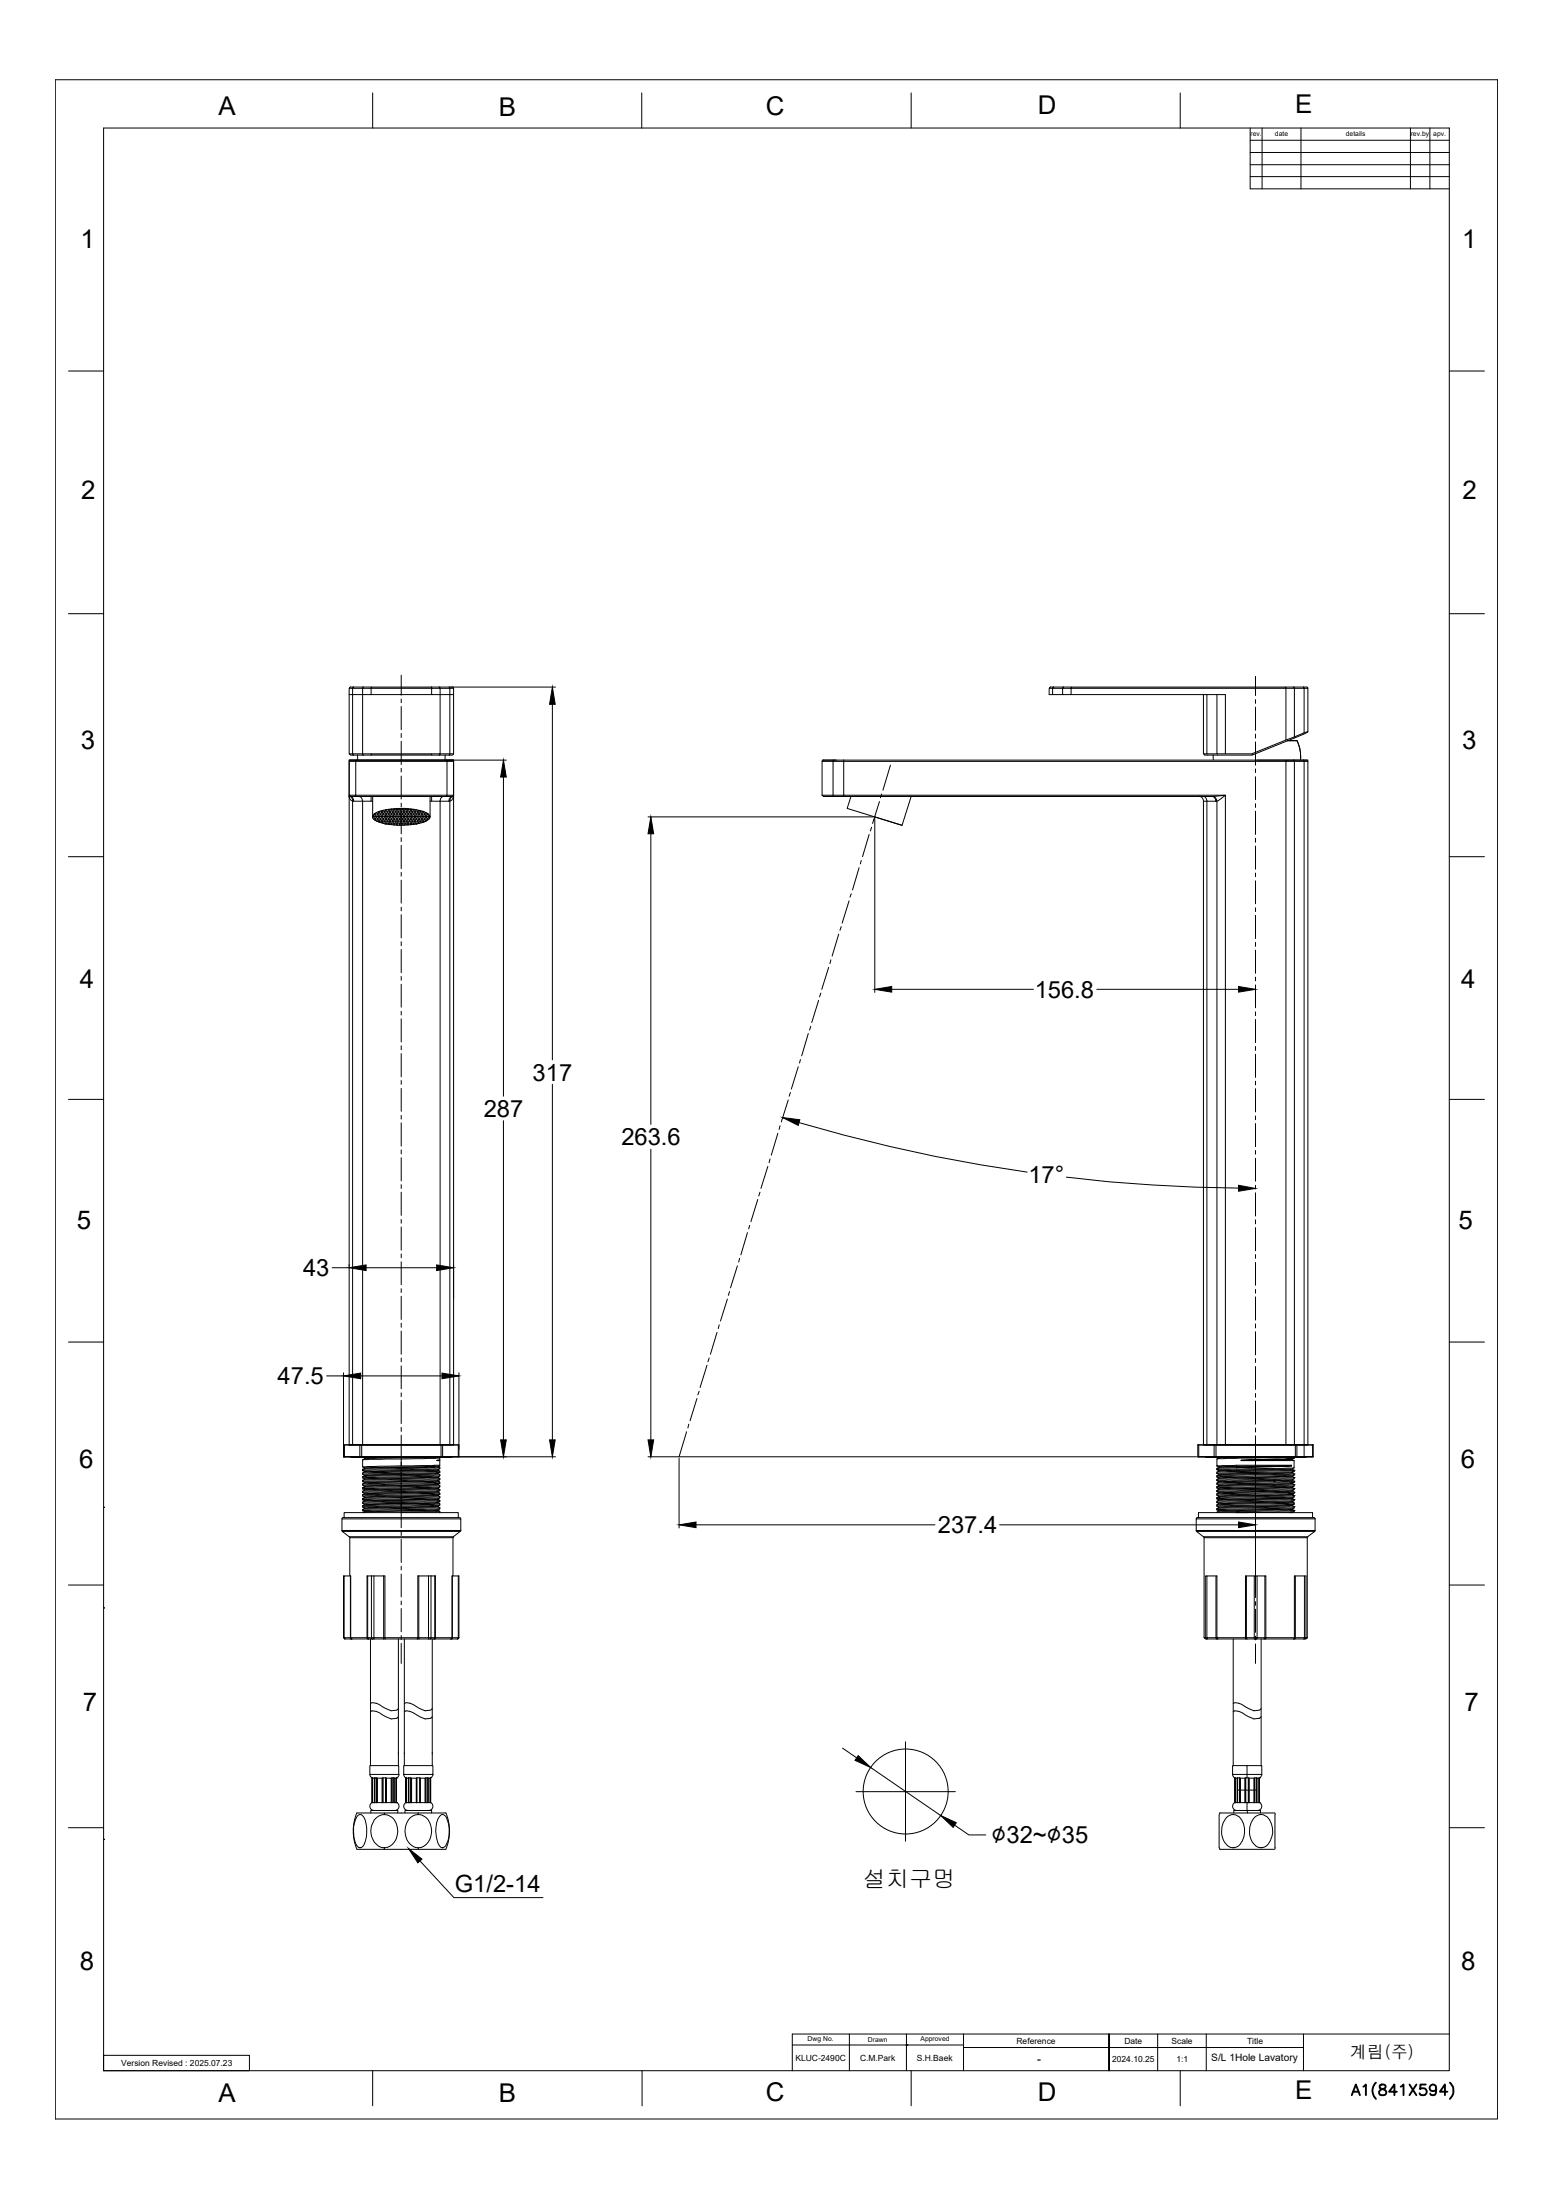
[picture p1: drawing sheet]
<svg xmlns="http://www.w3.org/2000/svg" width="210mm" height="297mm" viewBox="0 0 210 297" stroke-linecap="round" stroke-linejoin="round" font-family="sans-serif">
<!-- layer: 0 -->
<g fill="none" stroke="#000" stroke-width=".13">
<path d="M7.5 10.8h194.7v275.3h-194.7zM14 17.3h181.6v262.3h-181.6zM50.3 12.5v4.8M86.6 12.5v4.8M123 12.5v4.8M159.3 12.5v4.8M168.8 17.3v8.2h26.8M168.8 18.9h26.8M170.4 17.3v8.2M175.6 17.3v8.2M190.4 17.3v8.2M193 17.3v8.2"/>
<path d="M168.8 20.6h26.8M168.8 22.2h26.8M168.8 23.8h26.8M9.2 50.1h4.8M195.6 50.1h4.8M9.2 82.9h4.8M47.1 93.8v8h.5v.2h.1M47.6 92.9v.9h1.4v8h-1.4v-8h-.5M47.6 92.9h-.5v.9M47.7 92.8l-.1 .1M49 92.8v.1h-1.4M50.1 93.8h-1.1v-.9h1.1v.9h9.3v-.9h-1.1v.9"/>
<path d="M50.1 92.8h8.2v.1h-8.2zM50.1 92.8h-2.8l-.1 .1M58.3 92.8h2.8M59.3 92.8l.1 .1h1.3v.9h-1.3v8h-9.3v.2h8.2M60.6 92.8l.1 .1h.5v.9h-.5v8.1l-.1 .1M61.1 92.8l.1 .1M61.2 93.8v8h-1.8v.2h-.1M142.1 92.9h-.5v.9h.5M142.1 92.9v.9h1.3M142.1 92.9h1.3M142.2 92.8l-.1 .1M143.4 92.9h1.2v.9h-1.2z"/>
<path d="M143.6 92.8l-.2 .1M144.6 93.8h20.8v8h-1.1v-8M144.6 92.8h29v.1h-29zM144.6 92.8h-2.8l-.1 .1M162.4 93.8v8h.5M162.9 93.8v8M173.6 92.8h2.8M174.6 92.8l.1 .1v6.6M174.7 99.5l-1.1 .4M175.1 100a4.9 4.9 0 0 1 .5 2.6M176 92.8v.1M176 92.9h.5v5.9l-.5 .1"/>
<path d="M176 92.9v6l-1.3 .6M176 92.9h-2.4v7l-4.6 1.9h-3.6M176.4 92.8l.1 .1M176.4 98.9l-7.4 3.1M176.5 98.8v.1M195.6 82.9h4.8M9.2 115.7h4.8M47.1 107.4h14.1a.87 .87 0 0 1-.5 .8v86.9M47.1 107.4a.75 .75 0 0 0 .5 .8M47.1 107.5h14.1M47.2 101.8l.1 .1M47.2 107.4l.1 .1"/>
<path d="M47.3 107.5a.57 .57 0 0 1 .3 .7M47.3 107.5a.61 .61 0 0 1 .5 .7h-.2M47.3 102h2.8M47.3 102.6l-.1 .2M47.6 108.2v86.9M47.8 108.2h1.2M48 102.8h-.9v4.6M48 102.8h12.3v4.6v.1M48 102.8v4.7h.1M48.1 102.6l-.1 .2M48.3 101.9v.7M48.5 107.5a.61 .61 0 0 1 .5 .7"/>
<path d="M49 108.2v86.9M50.1 107.5v.7h-1.1M50.1 101.8h-1.1v.2M50.1 108.2h.2M50.3 107.5v2.8M50.3 110.3h7.8M50.3 110.1a2.82 2.82 0 0 1 2.2-.8 9.9 9.9 0 0 1 5.1 .5l.5 .4a1.01 1.01 0 0 1-.9 .8 10.4 10.4 0 0 1-6.3-.1l-.6-.4zM50.3 110.1l.5 .7M50.4 110.6h7.5M50.5 109.9h7.3M50.6 109.9l.7 1.2M50.7 109.8l-.4 .6"/>
<path d="M50.9 109.7l.8 1.5M50.9 110.9h6.6M51.1 109.6h6.1M51.2 109.6l.9 1.7M51.2 109.6l-.6 1.1M51.5 109.5l1 1.8M51.7 109.4l-.9 1.5M51.8 109.4l1.1 2M51.9 111.2h4.5M52.1 109.3l-1 1.7M52.1 109.3l1.2 2.1M52.4 109.3h3.5"/>
<path d="M52.5 109.3l1.2 2.1M52.5 109.3l-1.1 1.8M52.8 109.2l1.3 2.2M52.9 109.2l-1.2 2M53.2 109.2l1.3 2.2M53.3 109.2l-1.2 2.1M53.5 109.1l1.3 2.3M53.7 109.1l-1.3 2.2M53.9 109.1l1.3 2.3M54 109.1l-1.2 2.3M54.3 109.1l1.3 2.3M54.4 109.1l-1.3 2.3"/>
<path d="M54.7 109.1l1.2 2.2M54.8 109.1l-1.3 2.3M55 109.2l1.2 2.1M55.1 109.2l-1.2 2.2M55.4 109.2l1.2 2M55.5 109.2l-1.3 2.2M55.8 109.3l1.1 1.8M55.9 109.3l-1.3 2.1M56.2 109.3l-1.2 2.1M56.2 109.3l1 1.7M56.5 109.4l-1.1 2M56.7 109.4l.8 1.5"/>
<path d="M56.8 109.4l-1 1.9M57.1 109.5l.7 1.2M57.2 109.6l-1 1.7M57.5 109.7l-.9 1.5M57.6 109.7l.4 .8M57.8 109.8l-.8 1.3M58 110.1l-.5 .7M58.1 108.2h.2M58.1 107.5v2.8M58.3 101.8v.2h1M58.3 107.5v.7h1.1M59.3 102h1.8"/>
<path d="M59.4 108.2h1.2M59.4 108.2v86.9M59.9 107.5a.61 .61 0 0 0-.5 .7M60.1 101.9v.7M60.3 102.6v.2h.9l-.1-.2M61.1 107.5a.61 .61 0 0 0-.5 .7M61.1 107.5a.54 .54 0 0 0-.4 .7h-.1M61.2 101.8l-.1 .1M61.2 107.4l-.1 .1M111 102.6h65.5M111 107.4l.2 .1M111.1 107.5h52.5"/>
<path d="M111.2 102.6l-.2 .2M112.6 102.6l-.1 .1v4.8h.1M113.9 102.6v.2h59.7v92.3M113.9 107.5v-.1h-2.9v-4.6h2.9v4.6h51.5v87.7M114.9 107.5l-.5 1.6 7.4 2.3 1.2-3.9M118.1 110.3l3.7 1.1M161.8 107.5a.66 .66 0 0 1 .6 .7M162.4 107.5a.6 .6 0 0 1 .5 .7v86.9M162.5 101.8l.1 .1M162.6 102h6.4M162.9 101.8h1.4M163.8 101.9v.7"/>
<path d="M163.8 107.5h-.2a.61 .61 0 0 1 .5 .7M163.8 107.5a.73 .73 0 0 1 .5 .7h-.2M163.8 107.5l1.6-.1-1.1 .8v86.9M164.1 108.2h-1.7v86.9M169 101.9h.1M173.6 102.6h1.1v.2h-1.1zM173.8 100h1.3M174.7 102.8h1.8M174.7 102.8v92.3M176 102.6v.1v94M176.4 102.6l.1 .2M176.5 102.8v92.3"/>
<path d="M195.6 115.7h4.8M9.2 148.4h4.8M195.6 148.4h4.8M9.2 181.2h4.8M46.4 196.7h.1M46.4 195.1h15.5M46.4 196.7h15.5M46.5 195.1h-.1v1.6M47.1 195.1h.1M47.1 195.1v-92.5h14.1v92.5M47.3 196.7l.2 .1M48.6 195.1h-2.1v1.6"/>
<path d="M48.6 195.1h.2v1.6h-.2zM48.7 196.7h13.2M49 197.1v.9M49 198.4v.2M49 198.9v.1M49 199.4v.1M49 199.9v.1M49 199.5l.2 .2M49 198.6l.2 .1M49 198l.2 .2M49.1 196.8l.1 .1 3.1-.1M49.2 198.3l8.8-.3h.5l.2 .2-4.5 .1"/>
<path d="M49.2 196.9h.1M49.2 198.2v.1M49.2 198.7h.1M49.2 199.2h.1M49.2 199.7h.1M49.2 196.9l-.2 .2M49.2 199.7l-.2 .2M49.2 199.2l-.2 .2M49.2 198.7l-.2 .2M49.2 198.3l-.2 .1M49.4 195.1h11.8M54.2 197.9l-5.2 .1"/>
<path d="M54.2 197l-5.2 .1M54.2 197.9l4.5-.1-.2 .2M54.2 198.3l-5.2 .1M54.2 199.4l-5.2 .1M54.2 199.7l-5.2 .2M54.2 198.9l-5.2 .2 .2 .1M54.2 197v.9M54.2 198.3v.1M54.2 198.8v.1M54.2 199.2v.2M54.2 199.7v.2M56.1 196.8l-6.9 .1"/>
<path d="M58.5 198h.7M58.5 198l-9.3 .2M58.7 197.8h.7M59 197.2l.3-.1v.1h-.3M59 197.2h.4v.6M59.2 199.4l-10 .3M59.2 198.9l-10 .3M59.2 198.4l-10 .3M59.2 199.5l-10 .2M59.2 199l-10 .2M59.2 198.5l-10 .2M59.2 199.9l-10 .3"/>
<path d="M59.2 199.9v.1h-.9l-9.1 .2M59.2 200l.2 .1-10.4 .3M59.2 198.5l.2 .1M59.2 199l.2 .1M59.2 199.5l.2 .1M59.2 198.4v.1M59.2 198.9v.1M59.2 199.4v.1M59.2 198l.2 .1M59.3 196.8l.1 .1-5.2 .1M59.4 198.3l-10.4 .3M59.4 198.6l-10.4 .3"/>
<path d="M59.4 199.1l-10.4 .3M59.4 199.6l-5.2 .1M59.4 199.3l-5.2 .1M59.4 198.8l-5.2 .1M59.4 199.8l-10.4 .2M59.4 196.9v.2l-.4 .1M59.4 198.1l-.7 .1M59.4 197.8l-.2 .2M59.4 198.1v.2M59.4 198.6v.2M59.4 199.1v.2M59.4 199.6v.2"/>
<path d="M59.4 198.3l-.2 .1M59.4 198.8l-.2 .1M59.4 199.3l-.2 .1M59.4 199.8l-.2 .1M59.5 196.7h.2v-1.6h2.2v1.6M59.5 195.1v1.6h-10.7M61.1 196.7l-.3 .1h-13.3M61.2 195.1h.1M61.9 195.1v1.6M61.9 196.7h.1M161.7 196.7h.1M161.7 196.7h15.6"/>
<path d="M161.8 196.7h-.1v-1.6h15.6v1.6h-.1M161.8 195.1v1.6h2.1M162.4 195.1h.1M162.7 196.7l.2 .1M162.9 196.8h13.2M163.9 195.1v1.6h.2M164.1 195.1v1.6h10.8v-1.6M164.3 199.9h.1M164.3 197.9h.1M164.3 198.4h.1M164.3 198.9h.1M164.3 199.4h.1"/>
<path d="M164.3 197.9l2.6-.1 .1 .2-2.5 .1M164.3 197v.9M164.3 198.3v.1M164.3 198.8v.1M164.3 199.2v.2M164.3 199.7v.2M164.3 199.9l.2 .1M164.3 197.9l.2 .2M164.3 198.4l.2 .2M164.3 198.9l.2 .2M164.3 199.4l.2 .1M164.5 198.1h.1"/>
<path d="M164.5 198.6h.1M164.5 199.1h.1M164.5 199.5v.1M164.5 198.1l-.2 .2M164.5 198.6l-.2 .2M164.5 199.1l-.2 .1M164.5 199.6l-.2 .1M164.9 196.8l-.6 .2 8.9-.2M166.9 198.2l-2.6 .1M166.9 198.2l.1-.2 7.3-.1zM166.9 197.8h7.4M167.5 197.2h7.2"/>
<path d="M172 200l-7.5 .1M172 199.9l-7.5 .1M172 199.9v.1M172 200l.1 .1M172.1 199.7l-7.8 .2M174.3 197.9v-.1l-6.3 .2-3.5 .1M174.4 197v.1h-.3l-6.6 .1M174.4 197.1l.3 .1M174.5 199.9l-2.5 .1M174.5 199.4l-10 .2M174.5 198.9l-10 .2M174.5 198.4l-10 .2"/>
<path d="M174.5 199.8l-2.5 .1M174.5 199.3l-10 .2M174.5 198.8l-10 .3M174.5 198.3l-10 .3M174.5 198.3v.1M174.5 198.8v.1M174.5 199.3v.1M174.5 199.8v.1M174.5 199.9l.2 .1M174.5 199.4l.2 .1M174.5 198.9l.2 .1M174.5 198.4l.2 .1"/>
<path d="M174.7 200h.1M174.7 199.5h.1M174.7 199h.1M174.7 198.5h.1M174.7 200l-2.6 .1M174.7 199.5l-10.4 .2M174.7 199l-10.4 .2M174.7 198.5l-10.4 .3M174.7 198.2l-10.4 .2M174.7 198.7l-10.4 .2M174.7 199.2l-10.4 .2M174.7 199.7h-2.6l-.1 .2"/>
<path d="M174.7 196.8v.1h-.2l-1.3 .1-5.7 .2 5.2-.1a4.5 4.5 0 0 0 2-.2M174.7 197.2v1M174.7 198.5v.2M174.7 199v.2M174.7 199.5v.2M174.7 200v.2M174.7 199.7l-.2 .1M174.7 199.2l-.2 .1M174.7 198.7l-.2 .1M174.7 198.2l-.2 .1M175.1 195.1v1.6h-.2M176.4 196.7l-.3 .1"/>
<path d="M176.5 195.1h.1M177.2 195.1v1.6h-2.1M177.3 196.7h.1M195.6 181.2h4.8M9.2 214h4.8M14 203.5h.1M14 217.1h.1M46.2 206.6v.1M46.2 206.6v-1.5h16v1.5M46.2 206.6h16M46.2 206.8h15.9l-.9 .7h-14.1zM46.5 204.9v-.7h15.4v.7"/>
<path d="M46.5 212.8h-.1v8.3h3.2l.2 .2M47.2 207.5v.1M47.2 207.6h13.9v5.2M47.2 207.6v5.2M47.3 212.8h-.8v8.4l.1 .1M47.3 212.8v8.4l.2 .1M47.3 212.8v8.4l.1 .1M49 200.4v.1M49 200.8v.2M49 201.4v.1M49 201.8v.2M49 202.3v.2"/>
<path d="M49 202.8v.2M49 203.3v.2M49 203.8v.2M49 204l.2 .1M49 200l.2 .2M49 201.5l.2 .1M49 203.5l.2 .1M49 201l.2 .1M49 203l.2 .1M49 202.5l.2 .1M49 202l.2 .1M49 200.5l.2 .2"/>
<path d="M49.2 200.2h.1M49.2 200.7h.1M49.2 201.1v.1M49.2 201.6v.1M49.2 202.1v.1M49.2 202.6v.1M49.2 203.1v.1M49.2 203.6v.1M49.2 204.1h.1M49.2 203.7l-.2 .1M49.2 203.2l-.2 .1M49.2 202.7l-.2 .1"/>
<path d="M49.2 202.2l-.2 .1M49.2 204.1l-.2 .1M49.2 200.2l-.2 .2M49.2 201.7l-.2 .1M49.2 201.2l-.2 .2M49.2 200.7l-.2 .1M49.6 212.8h-.1v8.4l.2 .1M50.1 212.8h-.5v8.3h.5M50.1 212.8h1.9v8.5M50.1 212.8v8.3M50.5 212.8v8.5M51.8 212.8v8.3"/>
<path d="M54.2 202.7l-5.2 .1M54.2 203.2l-5.2 .1M54.2 201.4l-5.2 .1M54.2 201.9l-5.2 .1M54.2 201.7l-5.2 .1M54.2 203.3l-5.2 .2M54.2 200.3v.1M54.2 200.7v.2M54.2 201.2v.2M54.2 201.7v.2M54.2 202.2v.2M54.2 202.7v.2"/>
<path d="M54.2 203.2v.1M54.2 203.7v.1M56.5 212.8l.1 8.5M57.8 212.8l.1 8.5M58.2 212.8v8.3M58.7 212.8v8.3h-.5M59.2 203.8l-10 .3M59.2 203.4l-10 .3M59.2 202.9l-10 .3M59.2 202.5l-10 .2M59.2 201.9l-10 .3M59.2 203.9l-10 .2"/>
<path d="M59.2 201.4l-10 .2M59.2 200.9l-10 .2M59.2 200.4l-10 .3M59.2 203.3l-10 .3M59.2 202.9l-10 .2M59.2 202.4l-10 .2M59.2 201.9l-10 .2M59.2 201.4l-10 .3M59.2 201l-10 .2M59.2 200.5l-10 .2M59.2 201.9l.2 .2M59.2 202.5l.2 .1"/>
<path d="M59.2 202.9l.2 .1M59.2 203.4l.2 .2M59.2 203.9l.2 .2M59.2 200.5l.2 .1M59.2 201l.2 .1M59.2 201.4l.2 .2M59.2 200.4v.1M59.2 200.9v.1M59.2 201.4h.1M59.2 201.9h.1M59.2 202.4v.1M59.2 202.9h.1"/>
<path d="M59.2 203.3v.1M59.2 203.8v.1M59.4 204.1l-5.2 .1M59.4 203.7l-10.4 .3M59.4 203.6l-10.4 .2M59.4 202.1l-10.4 .2M59.4 202.6l-5.2 .1M59.4 203l-5.2 .2M59.4 201.3l-5.2 .1M59.4 200.8l-10.4 .2M59.4 200.3l-10.4 .2M59.4 203.2l-5.2 .1"/>
<path d="M59.4 202.7l-10.4 .3M59.4 202.2l-10.4 .3M59.4 201.6l-5.2 .1M59.4 201.7l-5.2 .2M59.4 200.6l-10.4 .2M59.4 201.1l-10.4 .3M59.4 200.1v.2M59.4 200.6v.2M59.4 201.1v.2M59.4 201.6v.1M59.4 202.1v.1M59.4 202.6v.1"/>
<path d="M59.4 203v.2M59.4 203.6v.1M59.4 204.1v.1M59.4 203.7l-.2 .1M59.4 204.2h-.1M59.4 201.7l-.2 .2M59.4 200.3l-.2 .1M59.4 202.2l-.2 .2M59.4 200.8l-.2 .1M59.4 202.7l-.2 .2M59.4 201.3l-.2 .1M59.4 203.2l-.2 .1"/>
<path d="M61.1 212.8h.8v8.4l-.2 .1M61.1 212.8v8.4l-.2 .1M61.1 212.8l-.1 8.3M61.2 207.5v.1M61.9 212.8v8.3M62 204.9h-15.7l-.1 .2M62.1 204.9l.1 .2M62.2 206.6l-.1 .1M161.5 206.6v.1M161.5 205.1h8v1.5h-8zM161.5 206.8h8v.7h-7.1zM161.8 204.9v-.7h15.4v.7"/>
<path d="M162.5 207.5v.1M162.5 207.6v13.5h.4l.1 .2M162.9 212.8h-.2v8.3M164.1 212.8h-1.2v8.3h1.2M164.3 201.4h.1M164.3 200.4h.1M164.3 200.9h.1M164.3 203.3h.1M164.3 201.9h.1M164.3 202.4h.1M164.3 202.9h.1M164.3 203.8h.1"/>
<path d="M164.3 200.3v.1M164.3 200.7v.2M164.3 201.2v.2M164.3 201.7v.2M164.3 202.2v.2M164.3 202.7v.2M164.3 203.2v.1M164.3 203.7v.1M164.3 204.2h.1M164.3 200.4l.2 .1M164.3 200.9l.2 .1M164.3 201.4l.2 .1"/>
<path d="M164.3 201.9l.2 .1M164.3 202.4l.2 .1M164.3 202.9l.2 .1M164.3 203.3l.2 .2M164.3 203.8l.2 .2M164.5 200v.1M164.5 200.5v.1M164.5 201v.1M164.5 201.5v.1M164.5 202.5v.1M164.5 203h.1M164.5 203.5v.1"/>
<path d="M164.5 204h.1M164.5 200.1l-.2 .2M164.5 200.6l-.2 .1M164.5 201.1l-.2 .1M164.5 201.6l-.2 .1M164.5 202.1l-.2 .1M164.5 203l-.2 .2M164.5 203.6l-.2 .1M168.2 212.8h-.1v8.3h-3.8v-8.3h-.2v8.3M169.3 212.8h-1.1v8.3h1.1l.1 .2M169.3 212.8h.4v8.3h-.4zM169.5 204.2v.7h-7.9l-.1 .2"/>
<path d="M169.5 212.8v-5.2h7v13.5M169.7 212.8h1v8.4l-.1 .1M170.7 212.8h.2v8.3h3.8M172.1 200.1l-7.8 .2M174.5 201.8h.1M174.5 201.3l-10 .3M174.5 200.8l-10 .3M174.5 200.3l-10 .3M174.5 201.3l-10 .2M174.5 200.8l-10 .2M174.5 200.3l-10 .2M174.5 203.3l-10 .2"/>
<path d="M174.5 202.7l-10 .3M174.5 202.2l-10 .3M174.5 201.8l-9.2 .1-.8 .1v.1M174.5 201.8l.2-.2-10.4 .3M174.5 201.8l.2 .1-10.4 .3M174.5 203.3l-10 .3M174.5 202.8l-10 .2M174.5 202.3l-9.1 .2h-.9l-.2 .2M174.5 201.8l-10 .3M174.5 203.7l-10 .3M174.5 200.3h.1M174.5 200.8h.1"/>
<path d="M174.5 201.3h.1M174.5 202.2v.1M174.5 202.7v.1M174.5 203.3h.1M174.5 203.7v.1M174.5 202.8l.2 .1v.2M174.5 201.8l.2 .1M174.5 201.3l.2 .2M174.5 200.8l.2 .2M174.5 200.3l.2 .2M174.5 203.3l.2 .1M174.5 202.3l.2 .2"/>
<path d="M174.7 201.5h.1M174.7 201h.1M174.7 200.5h.1M174.7 201.9h.1M174.7 203.4h.1M174.7 202.5h.1M174.7 203.9h.1M174.7 201l-10.4 .2M174.7 200.5l-10.4 .2M174.7 201.5l-10.4 .2M174.7 200.2l-10.4 .2M174.7 200.6l-10.4 .3"/>
<path d="M174.7 201.1l-10.4 .3M174.7 202.1l-10.4 .3M174.7 202.6l-10.4 .3M174.7 203.1l-10.4 .2M174.7 203l-10.4 .2M174.7 202.5l-10.4 .2M174.7 203.4l-10.4 .3M174.7 203.9l-10.4 .3M174.7 203.9l-.2-.1h-.4l-8.7 .2h-.9l-.2 .2M174.7 204.1l-.2 .1h-.4M174.7 203.6l-10.4 .2M174.7 204.1l-7.9 .1"/>
<path d="M174.7 200.5v.1M174.7 201v.1M174.7 201.5v.1M174.7 201.9v.2M174.7 202.5v.1M174.7 203.4v.2M174.7 203.9v.2M174.7 201.1l-.2 .2M174.7 200.6l-.2 .2M174.7 200.2l-.2 .1M174.7 203.1l-.2 .2M174.7 202.6l-.2 .1"/>
<path d="M174.7 202.1l-.2 .1M174.7 203.6l-.2 .1M174.9 212.8h1.2v8.3M176.1 212.8h.2v8.3h-.2M176.6 207.5l-.1 .1M177.3 204.9h-7.8v.2h8v1.5M177.4 204.9l.1 .2M177.5 206.6h-8v.2h8l-1 .7-14 .1M177.5 206.6v.1M195.6 214h4.8M46.4 221.1l.2 .1M46.5 221.3h15.3"/>
<path d="M49.9 238.4h3.9v1.2h-3.9zM49.9 239.6l.1 .2 .2 .3M50 230l.2-.1 .6 .1 2 1 .8-.1 .2-.2M50 231.1l.2-.1 .6 .1 2 1 .8-.1 .2-.2M50 221.3v17.1M50.1 221.1h1.7M50.1 221.1l.2 .2M51.8 221.1v.2M51.8 221.1h6.4M53.8 221.3v17.1M53.9 239.6l-.1 .2-.2 .3M54.5 239.6v.2l.3 .3"/>
<path d="M54.5 238.4h3.9v1.2h-3.9zM54.6 230l.2-.1a3.5 3.5 0 0 1 1.9 .8l.7 .3 .7-.1 .2-.2M54.6 231.1l.2-.1a3.5 3.5 0 0 1 1.9 .8l.7 .3 .7-.1 .2-.2M54.6 221.3v17.1M58.2 221.1v.1l-.1 .1M58.3 221.3v17.1M58.4 239.6v.2l-.3 .3M58.6 221.3l.2-.2-.1 .2M61 221.1h-2.2v-8.3h-2.4v8.4l-.1 .1M61 221.1l-.2 .2M61 221.1h.9M61.9 221.1l-.1 .1"/>
<path d="M162.6 221.1l.1 .1M162.7 221.3h13.6M162.7 221.1l.2 .1M164.1 221.1l.1 .2M164.1 221.1h.2v.2h.1M166.4 239.6v.2l.3 .3M166.4 238.4h1.9v1.2h-1.9zM166.5 221.3v17.1M166.5 230l.2-.1 .5 .1 2.1 1 .7-.1 .2-.2M166.5 231.1l.2-.1 .5 .1 2.1 1 .7-.1 .2-.2M168.1 221.3v-.2h.1l.1 .2M168.3 238.4h2v1.2"/>
<path d="M169.7 221.1h1.2l-.1 .2M169.7 221.1l-.1 .2M170.2 221.3v17.1M170.3 239.6h-2v.4h-.1M170.3 239.6v.2l-.3 .3M174.7 221.1v-8.3h.2v8.4l-.1 .1M174.7 221.1l-.1 .2M174.7 221.1h1.4M176.1 221.1l-.1 .2M176.5 221.1h-.2l-.2 .1M176.5 221.1l-.2 .1M9.2 246.8h4.8"/>
<path d="M14 248.3h.1M48.2 244.8a6.4 6.4 0 0 0 0 4.9h3.7M48.2 244.8h3.7M48.2 245.2a.48 .48 0 0 1 .9 .1 4.3 4.3 0 0 1-.2 4.1 .43 .43 0 0 1-.7-.1 4.3 4.3 0 0 1 0-4.1zM50.1 244.8v-.4h3.6v.4M50.2 240h.1M50.2 243.4h.1M50.2 240v3.4M50.2 240l.1 .1M50.2 243.4a.57 .57 0 0 0-.3 .6 .57 .57 0 0 0 .6 .4M50.3 240.1h.3M50.3 240.1v3.3"/>
<path d="M50.3 243.4h.3M50.5 245.7a1.69 1.69 0 0 1 1.8-.7 1.69 1.69 0 0 1 1.3 1.4 2.24 2.24 0 0 1-1.7 3.1 2.15 2.15 0 0 1-1.8-2.7zM50.6 243.4h.1M50.6 240.1h.1M50.6 240.1v3.3M50.6 243.4h.3M50.6 240h.2M50.6 240v3.4M50.6 240v.1M50.8 240l.1 .1M50.8 240v3.4M50.9 240.1v3.3"/>
<path d="M50.9 240.1v3.3h.7M50.9 240.1h.8M51.6 243.4h.1M51.6 240.1v3.3M51.7 240.1v3.3M51.7 240h.3M51.7 240v3.4M51.7 240v.1M51.9 249.5v.2h4.5M52 240v3.4h-.3M52 243.4h.2M52 240l.1 .1"/>
<path d="M52.1 240.1h.7M52.1 240.1v3.3M52.2 240.1v3.3h.6M52.8 243.4h.1M52.8 240.1v3.3M52.9 240.1v3.3M52.9 240l-.1 .1M52.9 240h.3M52.9 240v3.4M53.2 240v3.4h-.3M53.2 240v.1M53.2 243.4h.1"/>
<path d="M53.2 243.4h.2M53.2 240.1h.2M53.2 240.1v3.3M53.4 243.4h.1M53.4 240.1v3.3M53.5 240.1v3.3M53.5 240h.1M53.5 243.4h.1M53.5 240l-.1 .1M53.5 240v3.4M53.6 243.4a.57 .57 0 0 1 .2 .6 .57 .57 0 0 1-.5 .4M54.7 244.8v-.4h3.6v.4"/>
<path d="M54.8 243.4v-3.4v3.4M54.8 243.4h.1M54.8 240h.1M54.8 240v.1M54.8 243.4a.57 .57 0 0 0-.3 .6 .57 .57 0 0 0 .6 .4M54.8 240.1h.4M54.8 240.1v3.3M54.9 243.4h.5M54.9 240.1v3.3M55.1 240.1v3.3M55.2 243.4h.1M55.4 240l.2 .1"/>
<path d="M55.4 243.4h.2M55.4 240h-.2v3.4M55.4 240v3.4M55.5 240.1v3.3M55.6 243.4h.6M55.6 240.1h.6M55.6 240.1v3.3M56.2 243.4h.1M56.2 240.1v3.3M56.3 240l-.1 .1M56.3 243.4h.4M56.3 240h.4"/>
<path d="M56.3 240v3.4M56.4 245a2.09 2.09 0 0 0-1.7 2.6 2.03 2.03 0 0 0 1.7 1.9M56.4 245a2.08 2.08 0 0 1 1.8 2.6 2.02 2.02 0 0 1-1.8 1.9M56.4 244.8v.2M56.7 243.4h.1M56.7 240v.1M56.7 240v3.4M56.7 240.1v3.3M56.7 243.4h.7M56.7 240.1h.7M57.4 243.4h.1M57.4 240.1v3.3"/>
<path d="M57.5 240.1v3.3M57.5 240l-.1 .1M57.5 243.4h.3M57.5 240h.3M57.5 240v3.4M57.8 243.4h.1M57.8 240v.1M57.8 240v3.4M57.8 243.4h.3M57.8 240.1h.3M57.8 240.1v3.3M58.1 243.4h.1"/>
<path d="M58.1 240.1v3.3M58.1 240v.1M58.1 240v3.4M58.1 243.4a.57 .57 0 0 1 .3 .6 .57 .57 0 0 1-.5 .4M59.4 245.2a.48 .48 0 0 1 .8 .1 4.5 4.5 0 0 1 0 3.9 .5 .5 0 0 1-.8 .1 4 4 0 0 1 0-4.1zM60.2 244.8h-8.3v.2M60.2 244.8a6.4 6.4 0 0 1 0 4.9h-3.8v-.2M164.6 245v4.5M164.6 249.5l.1 .2M164.6 244.8h7.4M164.6 249.7h7.4M164.7 244.8l-.1 .2"/>
<path d="M165.6 245.4a1.25 1.25 0 0 1 2 .3 2.77 2.77 0 0 1-.6 3.7 1.26 1.26 0 0 1-1.7-.7 2.97 2.97 0 0 1 .3-3.3zM166.6 244.8v-.4h3.6v.4M166.7 243.4h.1M166.7 240h.1M166.7 240l.1 .1M166.7 240v3.4M166.7 243.4a.57 .57 0 0 0-.3 .6 .57 .57 0 0 0 .6 .4M166.7 240.1v3.3M166.8 240.1v3.3M166.8 243.4h.2M167 241.7h2.6M167 243.4v-3.3v3.3"/>
<path d="M167 243.4h.1M167.1 240l-.3 .1M167.1 240v3.4M167.1 243.4h.2M167.1 240h.2M167.3 243.4h.1M167.3 240l.1 .1M167.3 240v3.4M167.4 240.1v3.3M167.4 243.4h.6M167.4 240.1h.6M168 243.4h.2"/>
<path d="M168 240.1v3.3M168.1 240.1v3.3M168.2 240v3.4h.1M168.2 240l-.2 .1M168.3 240h.2M168.4 244.4v.4M168.5 243.4h-.2v1M168.5 243.4h.1M168.5 240l.1 .1M168.5 240v3.4M168.5 240.1v3.3M168.6 240.1v3.3"/>
<path d="M168.6 243.4h.7M168.6 240.1h.7M169.3 243.4h.1M169.3 240.1v3.3M169.3 245.4a1.25 1.25 0 0 1 2.1 .3 2.77 2.77 0 0 1-.7 3.7 1.26 1.26 0 0 1-1.6-.7 2.97 2.97 0 0 1 .2-3.3zM169.4 243.4h.5M169.4 240l-.1 .1M169.4 240v3.4M169.4 240h.2M169.6 243.4h.1M169.6 240l.3 .1M169.6 240v3.4"/>
<path d="M169.9 243.4h.1M169.9 240.1v3.3M170 243.4h.1M170 240h.1M170 240l-.1 .1M170 240v3.4M170 243.4a.57 .57 0 0 1 .3 .6 .57 .57 0 0 1-.6 .4M172.1 244.8l.1 .2M172.1 245v4.5M172.2 249.5l-.1 .2M195.6 246.8h4.8M14 277.5h19.7v2.1h-19.7z"/>
<path d="M50.3 279.6v4.7M86.7 279.6v4.7M106.9 276.1h23.2M114.7 274.6v5M122.4 274.6v5M123 279.6v4.7M130.1 274.6v5M130.1 276.5h45.9M149.7 274.6v5v-5M149.7 274.6v5M156.3 274.6v5M159.3 279.6v4.7"/>
<path d="M162.8 274.6v5M176 274.6v5M195.6 274.6h-88.7v5"/>
<circle cx="122.3" cy="241.9" r="5.7"/>
</g>
<!-- layer: TEXT -->
<g fill="none" stroke="#000" stroke-width=".25">
<path d="M122.4 276.1h.1M182.5 282.9l.5-1.5 .6 1.5M182.7 282.4h.7M184 281.7l.4-.3v1.5M185.7 281.2a1.52 1.52 0 0 0 0 2.2M186.3 281.5a.3 .3 0 0 0 .2 .5 .65 .65 0 0 1 .6 .6l-.1 .2a.59 .59 0 0 1-.8-.2 .73 .73 0 0 1 .8-.6v-.2v-.3l-.2-.1zM188.6 282.4h-1.1l.7-1v1.5M189.1 281.7l.4-.3v1.5M190.3 281.4l.9 1.5M191.2 281.4l-.9 1.5M192.5 281.4h-.8v.7a.49 .49 0 0 1 .8 .2 .49 .49 0 0 1-.5 .6l-.3-.1-.1-.2M193.9 282a.45 .45 0 0 1-.7 .3 .45 .45 0 0 1-.1-.8 .45 .45 0 0 1 .7 .2 1.67 1.67 0 0 1-.1 1.1 .48 .48 0 0 1-.6-.1"/>
<path d="M195.4 282.4h-1l.6-1v1.5M195.7 281.2a1.52 1.52 0 0 1 0 2.2"/>
</g>
<!-- layer: CENTER -->
<g fill="none" stroke="#000" stroke-width=".13">
<path d="M54.2 91.2v2.7M54.2 94.4v.5M54.2 95.4v3.1M54.2 99v.6M169.5 91.3v2.6M169.5 94.5v.5M169.5 95.5v3.1M169.5 99.1v.6M54.2 100.1v3.1M54.2 103.7v.5M54.2 104.8v3.1M54.2 108.4v.5"/>
<path d="M54.2 109.4v3.2M54.2 113.1v.5M54.2 114.1v3.2M54.2 117.8v.5M54.2 118.8v3.1M116 117.2l-.9 3M116.3 116.2l-.2 .4M117.3 112.7l-.9 3M117.7 111.7l-.2 .5M118.7 108.2l-.9 3M119 107.2l-.2 .5M120.2 103.3l-1 3.4"/>
<path d="M169.5 100.2v3.1M169.5 103.8v.5M169.5 104.9v3.1M169.5 108.5v.5M169.5 109.5v3.2M169.5 113.2v.5M169.5 114.2v3.2M169.5 117.9v.5M169.5 118.9v3.1M54.2 122.5v.5M54.2 123.5v3.1M54.2 127.1v.6"/>
<path d="M54.2 128.2v3.1M54.2 131.8v.5M54.2 132.9v3.1M54.2 136.5v.5M54.2 137.6v3.1M109.1 139.5l-.9 3.1M109.4 138.6l-.1 .5M110.5 135.1l-.9 3M110.8 134.1l-.2 .5M111.9 130.6l-1 3M112.2 129.6l-.2 .5M113.2 126.1l-.9 3"/>
<path d="M113.6 125.1l-.2 .5M114.6 121.6l-.9 3M114.9 120.7l-.2 .4M169.5 122.6v.5M169.5 123.6v3.1M169.5 127.2v.6M169.5 128.3v3.1M169.5 131.9v.5M169.5 133v3.1M169.5 136.6v.5M169.5 137.6v3.2M54.2 141.2v.5"/>
<path d="M54.2 142.3v3.1M54.2 145.9v.5M54.2 147v3M54.2 150.6v.5M54.2 151.6v3.1M54.2 155.3v.5M54.2 156.3v3.1M54.2 159.9v.6M103.6 157.5l-.9 3M103.9 156.5l-.1 .5M105 153l-.9 3M105.3 152l-.1 .5"/>
<path d="M106.4 148.5l-.9 3M106.7 147.5l-.2 .5M107.8 144l-1 3M108 143.1l-.1 .4M169.5 141.3v.5M169.5 142.3v3.2M169.5 146v.5M169.5 147v3.1M169.5 150.7v.5M169.5 151.7v3.1M169.5 155.3v.5M169.5 156.4v3.1"/>
<path d="M54.2 161v3.1M54.2 164.6v.6M54.2 165.7v3.1M54.2 169.3v.5M54.2 170.4v3.1M54.2 174v.5M54.2 175v3.2M54.2 178.7v.5M54.2 179.7v3.2M96.8 179.9l-.9 3M97.1 178.9l-.1 .5M98.2 175.4l-.9 3"/>
<path d="M98.5 174.4l-.2 .5M99.5 170.9l-.9 3M99.8 169.9l-.1 .5M100.9 166.4l-.9 3M101.2 165.5l-.1 .4M102.3 161.9l-.9 3M102.6 161l-.2 .5M169.5 160v.5M169.5 161.1v3.1M169.5 164.7v.5M169.5 165.7v3.2M169.5 169.4v.5"/>
<path d="M169.5 170.4v3.1M169.5 174.1v.5M169.5 175.1v3.1M169.5 178.7v.6M169.5 179.8v3.1M54.2 183.4v.5M54.2 184.4v3.1M54.2 188.1v.5M54.2 189.1v3.1M54.2 192.7v.6M54.2 193.8v3.1M54.2 197.4v.5"/>
<path d="M54.2 198.5v3.1M92.7 193.3l-1 3.4M93 192.3l-.1 .5M94.1 188.8l-1 3M94.4 187.8l-.2 .5M95.4 184.3l-.9 3M95.7 183.4l-.1 .5M169.5 183.4v.6M169.5 184.5v3.1M169.5 188.1v.6M169.5 189.2v3.1M169.5 192.8v.6"/>
<path d="M169.5 193.9v3.1M169.5 197.5v.5M169.5 198.6v3M54.2 202.1v.5M54.2 203.1v3.2M54.2 206.8v.5M54.2 207.8v3.2M54.2 211.5v.5M54.2 212.5v3.1M54.2 216.2v.5M54.2 217.2v3.1M169.5 202.2v.5"/>
<path d="M169.5 203.2v3.1M169.5 206.9v.5M169.5 207.9v3.1M169.5 211.6v.5M169.5 212.6v3.1M169.5 216.3v.5M169.5 217.3v3.1M54.2 220.8v.6M54.2 221.9v2.7M122.2 235.2v13.4M169.5 220.9v.5M169.5 222v2.6"/>
<path d="M115.5 241.9h13.5"/>
</g>
<!-- layer: DIM_ -->
<g fill="#000" stroke="#000" stroke-width=".13">
<path d="M74.6 92.8l.3 2.3h-.7zM68 102.6l.3 2.3h-.7zM87.9 110.3l.3 2.3h-.7zM118.1 133.6l2.3-.4v.8zM167.2 133.2l2.3 .4-2.3 .4zM105.6 150.9l2.4 .3-.2 .7zM47.1 171.2l2.3-.4v.7zM58.9 170.8l2.3 .4-2.3 .3zM167.2 160l2.3 .5-2.3 .3zM46.4 185.8l2.3-.4v.8zM59.7 185.4l2.2 .4-2.2 .4zM67.6 194.4h.7l-.3 2.3z"/>
<path d="M74.2 194.4h.7l-.3 2.3zM87.5 194.4h.7l-.3 2.3zM91.7 205.9l2.3-.4v.8zM167.2 205.5l2.3 .4-2.3 .4zM115.8 237l1.7 1.6-2.1-.9zM55.1 249.6l1.9 1.4-.6 .5zM127 245.1l2.1 1-.4 .6z"/>
</g>
<g fill="none" stroke="#000" stroke-width=".13">
<path d="M60.8 92.8h14.2M74.6 95.1v48M60.5 102.6h7.8M68 104.9v43.1M87.5 110.3h30.4M87.9 112.6v39.2M118.1 110.5v23.5M120.4 133.6h19.1M148.1 133.6h19.1M169.5 133.2v2.4M68 151.3v43.1M74.6 146.4v48"/>
<path d="M87.9 155.2v39.2M107.8 151.6a217.7 217.7 0 0 0 30.9 6.7M143.9 158.9a213.2 213.2 0 0 0 23.3 1.5M44.8 171.2h2.3M47.1 170.7v.3M49.4 171.2h9.5M61.2 170.7v4.7M44.1 185.8h2.3M46.4 185.3v10.4M48.7 185.8h11M61.9 185.3v10.4M62.1 196.7h12.9"/>
<path d="M87.5 196.7h74M91.7 196.9v9.4M169.5 196.9v9.4M94 205.9h32.2M134.9 205.9h32.3M113.7 236l1.9 1.3M117.5 238.6l9.5 6.5M56.7 251.3l4.6 4.9h12M128.9 246.4l1.9 1.3h2.3"/>
</g>
<g fill="#fff" stroke="#fff" stroke-width=".13">
<path d="M133.8 246.3v2.8l13.2-2.8zM133.8 249.1l13.2-2.8v2.8z"/>
<path d="M37.3 184.4v2.8l6.5-2.8zM37.3 187.2l6.5-2.8v2.8z"/>
<path d="M40.7 169.8v2.8l3.8-2.8zM40.7 172.6l3.8-2.8v2.8z"/>
<path d="M71.8 143.4v2.7l5.5-2.7zM71.8 146.1l5.5-2.7v2.7z"/>
<path d="M65.2 148.3v2.8l5.5-2.8zM65.2 151.1l5.5-2.8v2.8z"/>
<path d="M83.7 152.1v2.8l8.3-2.8zM83.7 154.9l8.3-2.8v2.8z"/>
<path d="M126.5 204.5v2.8l8.2-2.8zM126.5 207.3l8.2-2.8v2.8z"/>
<path d="M139.8 132.2v2.8l8-2.8zM139.8 135l8-2.8v2.8z"/>
<path d="M139 157.2v2.8l4.7-2.8zM139 160l4.7-2.8v2.8z"/>
</g>
<text font-size="3.6" x="133.8" y="248.8">∅32~∅35</text>
<g font-size="3.5">
<text x="29.5" y="15.6">A</text>
<text x="67.3" y="15.6">B</text>
<text x="103.4" y="15.5">C</text>
<text x="140.1" y="15.4">D</text>
<text x="174.9" y="15.2">E</text>
<text x="10.9" y="33.5">1</text>
<text x="197.4" y="33.5">1</text>
<text x="10.9" y="67.3">2</text>
<text x="197.4" y="67.3">2</text>
<text x="10.9" y="101.1">3</text>
<text x="197.4" y="101.1">3</text>
<text x="10.8" y="133.4">4</text>
<text x="197.2" y="133.4">4</text>
<text x="10.4" y="165.9">5</text>
<text x="196.9" y="165.9">5</text>
<text x="10.7" y="198.2">6</text>
<text x="197.2" y="198.2">6</text>
<text x="11.2" y="231">7</text>
<text x="197.7" y="231">7</text>
<text x="10.8" y="266">8</text>
<text x="197.2" y="266">8</text>
<text x="29.5" y="283.8">A</text>
<text x="67.3" y="283.9">B</text>
<text x="103.4" y="283.7">C</text>
<text x="140.1" y="283.6">D</text>
<text x="174.9" y="283.4">E</text>
</g>
<g font-size="3.2">
<text x="139.7" y="134.7">156.8</text>
<text x="71.9" y="145.9">317</text>
<text x="65.3" y="150.8">287</text>
<text x="83.9" y="154.6">263.6</text>
<text x="138.8" y="159.8">17°</text>
<text x="40.9" y="172.3">43</text>
<text x="37.5" y="186.9">47.5</text>
<text x="126.6" y="207">237.4</text>
<text x="61.4" y="255.5">G1/2-14</text>
</g>
<text font-size="3.1" x="116.5" y="254.8">설치구멍</text>
<text font-size="2.3" x="182.3" y="277.8">계림(주)</text>
<text font-size="1.6" x="140" y="278.5">-</text>
<text font-size="1.4" x="163.5" y="278.3">S/L 1Hole Lavatory</text>
<g font-size="1.1">
<text x="137.2" y="275.9">Reference</text>
<text x="151.8" y="275.9">Date</text>
<text x="158.1" y="275.9">Scale</text>
<text x="168.3" y="275.9">Title</text>
<text x="16.4" y="278.9">Version Revised : 2025.07.23</text>
<text x="107.4" y="278.3">KLUC-2490C</text>
<text x="116.1" y="278.3">C.M.Park</text>
<text x="123.8" y="278.3">S.H.Baek</text>
<text x="150.1" y="278.4">2024.10.25</text>
<text x="158.8" y="278.4">1:1</text>
</g>
<g font-size=".9">
<text x="168.8" y="18.4">rev.</text>
<text x="172.1" y="18.4">date</text>
<text x="181.7" y="18.4">details</text>
<text x="190.4" y="18.3">rev.by</text>
<text x="193.5" y="18.3">apv.</text>
<text x="109" y="275.6">Dwg No.</text>
<text x="117.2" y="275.7">Drawn</text>
<text x="124.3" y="275.6">Approved</text>
</g>
</svg>
